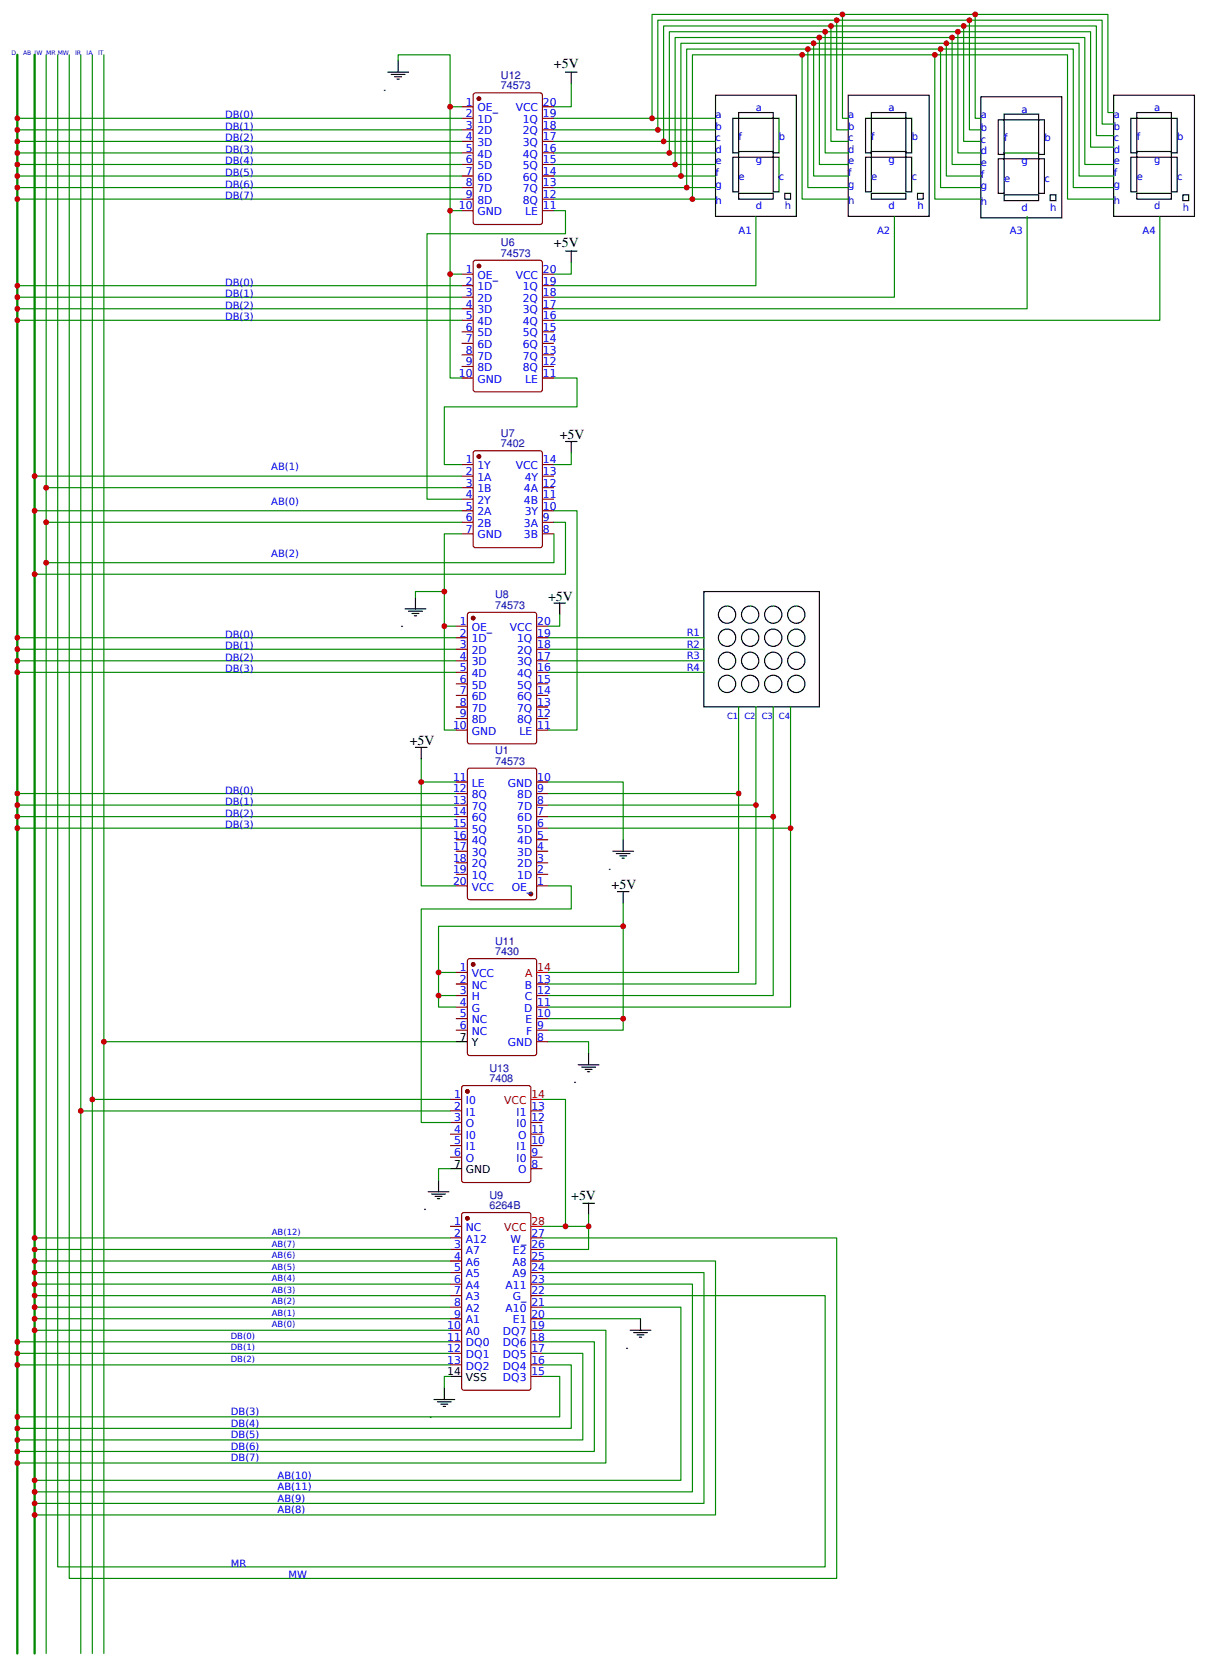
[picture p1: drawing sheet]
<svg xmlns="http://www.w3.org/2000/svg" width="276mm" height="382mm" viewBox="0 0 276 382" stroke-linecap="round" stroke-linejoin="round" font-family="sans-serif">
<g fill="none" stroke="#000" stroke-width=".26">
<path d="M88.9 16.5h4.8M89.7 17.1h3.2M90.5 17.6h1.6M91 18.1h.5M91.3 13.9v2.6M129.6 16.5h2.7M131 16.5v2.7M164 21.8h18.6v27.8h-18.6zM168 27.1h1.3v8h-1.3zM168 36h1.3v8h-1.3zM169.3 25.8h8v1.3h-8zM169.3 34.7h8v1.3h-8z"/>
<path d="M177.3 27.1h1.3v8h-1.3zM177.3 36h1.3v8h-1.3zM194.5 21.8h18.5v27.8h-18.5zM198.4 27.1h1.4v8h-1.4zM198.4 36h1.4v8h-1.4zM199.8 25.8h7.9v1.3h-7.9zM199.8 34.7h7.9v1.3h-7.9zM207.7 27.1h1.3v8h-1.3zM207.7 36h1.3v8h-1.3zM224.9 22.2h18.5v27.8h-18.5zM228.9 27.5h1.3v7.9h-1.3zM228.9 36.4h1.3v7.9h-1.3z"/>
<path d="M230.2 26.1h7.9v1.4h-7.9zM230.2 35.1h7.9v1.3h-7.9zM238.1 27.5h1.3v7.9h-1.3zM238.1 36.4h1.3v7.9h-1.3zM255.3 21.8h18.5v27.8h-18.5zM259.3 27.1h1.3v8h-1.3zM259.3 36h1.3v8h-1.3zM260.6 25.8h8v1.3h-8zM260.6 34.7h8v1.3h-8zM268.6 27.1h1.3v8h-1.3zM268.6 36h1.3v8h-1.3zM129.6 57.5h2.7"/>
<path d="M131 57.5v2.7M169.3 44.3h8v1.3h-8zM179.9 44.3h1.3v1.3h-1.3zM199.8 44.3h7.9v1.3h-7.9zM210.3 44.3h1.4v1.3h-1.4zM230.2 44.7h7.9v1.3h-7.9zM240.8 44.7h1.3v1.3h-1.3zM260.6 44.3h8v1.3h-8zM271.2 44.7h1.3v1.3h-1.3zM129.6 101.2h2.7M131 101.2v2.6M92.9 139.6h4.7"/>
<path d="M95.2 136.9v2.7M127 138.2h2.6M128.3 138.2v2.7M161.4 135.6h26.5v26.5h-26.5zM93.7 140.1h3.1M94.5 140.6h1.5M95 141.2h.5M95.2 171.3h2.7M96.6 171.3v2.7M140.5 195.1h4.8M141.3 195.7h3.2M142.1 196.2h1.6"/>
<path d="M142.6 196.7h.5M142.9 192.5v2.6M141.6 204.4h2.6M142.9 204.4v2.6M104.5 238.8h2.7M132.6 244.1h4.7M133.3 244.6h3.2M134.1 245.1h1.6M134.7 245.7h.5M134.9 241.4v2.7M98.2 273.2h4.7M99 273.7h3.1"/>
<path d="M99.7 274.2h1.6M100.3 274.8h.5M100.5 270.5v2.7M103.2 267.9h2.6M133.6 275.8h2.7M134.9 275.8v2.7M101.9 318.2v2.6M103.2 315.5h2.6M144.5 304.9h4.7M145.3 305.5h3.1M146 306h1.6M146.6 306.5h.5"/>
<path d="M146.8 302.3v2.6M99.5 320.8h4.7M100.3 321.3h3.2M101.1 321.9h1.6M101.6 322.4h.5"/>
<circle cx="166.7" cy="140.9" r="1.98"/>
<circle cx="166.7" cy="151.5" r="1.98"/>
<circle cx="166.7" cy="146.2" r="1.98"/>
<circle cx="166.7" cy="156.8" r="1.98"/>
<circle cx="172" cy="156.8" r="1.98"/>
<circle cx="172" cy="151.5" r="1.98"/>
<circle cx="172" cy="140.9" r="1.98"/>
<circle cx="172" cy="146.2" r="1.98"/>
<circle cx="177.3" cy="151.5" r="1.98"/>
<circle cx="177.3" cy="146.2" r="1.98"/>
<circle cx="177.3" cy="156.8" r="1.98"/>
<circle cx="177.3" cy="140.9" r="1.98"/>
<circle cx="182.6" cy="140.9" r="1.98"/>
<circle cx="182.6" cy="151.5" r="1.98"/>
<circle cx="182.6" cy="146.2" r="1.98"/>
<circle cx="182.6" cy="156.8" r="1.98"/>
</g>
<g fill="none" stroke="#080" stroke-width=".26">
<path d="M10.6 12.6v366.4M13.2 12.6v346.6h176v-62.2h-64.8M15.9 12.6v349.2h175.9v-78h-67.4M18.5 12.6v366.4M21.2 12.6v366.4M23.8 12.6v366.4M91.3 13.9v-1.3h11.9v35.7h2.6M131 19.2v5.3h-4M183.9 12.6v33h10.6M185.2 11.2v31.8h9.3M186.5 9.9v30.4h8M187.9 8.6v29.1h6.6"/>
<path d="M189.2 7.3v27.8h5.3M190.5 6v26.4h4M191.8 4.6v25.2h2.7M193.1 3.3v23.8h1.4M214.3 12.6v33h10.6M215.6 11.2v31.8h9.3M217 9.9v30.4h7.9M218.3 8.6v29.1h6.6M219.6 7.3v27.8h5.3M220.9 6v26.4h4M222.2 4.6v25.2h2.7M223.6 3.3v23.8h1.3"/>
<path d="M4 35.1h101.8M4 37.7h101.8M4 32.4h101.8M4 29.8h101.8M4 27.1h101.8M103.2 24.5h2.6M127 35.1h37M127 37.7h37M127 32.4h37M127 29.8h37M127 27.1h37M154.8 37.7v-29.1h93.9v29.1h6.6"/>
<path d="M255.3 28.4h-2.6v-23.8h-101.9v25.2M255.3 31.1h-3.9v-25.1h-99.3v26.4M255.3 33.7h-5.3v-26.4h-96.5v27.8M255.3 25.8h-1.3v-22.5h-104.5v23.8M4 45.6h101.8M4 43h101.8M4 40.3h101.8M103.2 48.3v38.4h2.6M127 48.3h2.6v5.3h-31.7v60.8h7.9M127 45.6h37M127 43h37M127 40.3h37"/>
<path d="M156.1 40.3v-30.4h91.3v30.4h7.9M157.4 43v-31.8h88.7v31.8h9.2M158.7 45.6v-33h86v33h10.6M173.3 49.6v15.9h-46.3M205.1 49.6v18.5h-78.1M235.5 49.6v21.2h-108.5M265.9 49.6v23.8h-138.9M4 65.5h101.8M4 68.1h101.8M4 70.8h101.8M4 73.4h101.8M103.2 62.8h2.6"/>
<path d="M131 60.2v2.6h-4M127 86.7h5.3v6.6h-30.4v13.2h3.9M7.9 109.1h97.9M7.9 117.1h97.9M10.6 111.8h95.2M10.6 119.7h95.2M127 119.7h2.6v11.9h-121.7M127 117.1h5.3v50.2h-6.6M131 103.8v2.7h-4M95.2 136.9v-1.3h6.7v31.7h2.6M105.8 122.4h-3.9v13.2M127 122.4v6.6h-116.4"/>
<path d="M4 154.1h100.5M4 151.5h100.5M4 148.8h100.5M4 146.2h100.5M101.9 143.5h2.6M125.7 154.1h35.7M125.7 151.5h35.7M125.7 148.8h35.7M125.7 146.2h35.7M128.3 140.9v2.6h-2.6M96.6 174v29.1h7.9M96.6 179.3h7.9"/>
<path d="M125.7 179.3h17.2v13.2M169.3 162.1v19.8h-43.6M173.3 162.1v22.4h-47.6M177.3 162.1v25.1h-51.6M181.2 162.1v27.7h-55.5M4 181.9h100.5M4 184.5h100.5M4 187.2h100.5M4 189.8h100.5M169.3 181.9v41h-43.6M173.3 184.5v41.1h-47.6M177.3 187.2v41h-51.6"/>
<path d="M181.2 189.8v41h-55.5M125.7 203.1h5.3v5.3h-34.4v48.9h6.6M142.9 207v26.5h-17.2M142.9 212.3h-42.4v18.5h4M23.8 238.8h80.7M100.5 228.2h4M100.5 222.9h4M125.7 238.8h9.2v2.6M142.9 233.5v2.6h-17.2M18.5 254.7h84.7M21.2 252h82M124.4 252h5.2v29.1"/>
<path d="M103.2 267.9h-2.7v2.6M134.9 278.5v2.6h-10.5M7.9 283.8h95.3M7.9 286.4h95.3M7.9 289.1h95.3M7.9 291.7h95.3M7.9 294.3h95.3M7.9 297h95.3M7.9 299.6h95.3M124.4 299.6h31.7v39.7h-148.2M124.4 294.3h34.3v47.7h-150.8M124.4 291.7h37v52.9h-153.5"/>
<path d="M124.4 289.1h39.6v58.2h-156.1M134.9 281.1v5.3h-10.5M4 307.6h99.2M4 310.2h99.2M4 312.9h99.2M7.9 302.3h95.3M7.9 304.9h95.3M103.2 315.5h-1.3v2.7M124.4 315.5h3.9v9.3h-124.3M124.4 312.9h6.6v14.5h-127M124.4 310.2h9.2v19.9h-129.6M124.4 307.6h11.9v25.1h-132.3"/>
<path d="M124.4 304.9h14.5v30.5h-134.9M124.4 302.3h22.4"/>
</g>
<g fill="#800" stroke="#800" stroke-width=".26">
<circle cx="107.2" cy="279.3" r=".4"/>
<circle cx="109.8" cy="22.6" r=".4"/>
<circle cx="109.8" cy="61" r=".4"/>
<circle cx="109.8" cy="104.6" r=".4"/>
<circle cx="108.5" cy="141.7" r=".4"/>
<circle cx="107.2" cy="250.2" r=".4"/>
<circle cx="108.5" cy="221.1" r=".4"/>
<circle cx="121.7" cy="204.9" r=".4"/>
</g>
<g fill="none" stroke="#800" stroke-width=".26">
<path d="M105.8 24.5h2.7M105.8 27.1h2.7M105.8 29.8h2.7M105.8 32.4h2.7M105.8 35.1h2.7M105.8 37.7h2.7M108.6 21.6l.4-.3h14.8l.5 .3 .1 29.3-.3 .5-15.1 .1-.4-.3zM124.4 24.5h2.6M124.4 27.1h2.6M124.4 29.8h2.6M124.4 32.4h2.6M124.4 35.1h2.6"/>
<path d="M124.4 37.7h2.6M105.8 40.3h2.7M105.8 43h2.7M105.8 45.6h2.7M105.8 48.3h2.7M108.6 59.9l.4-.2h14.8l.5 .2 .1 29.4-.3 .5h-15.1l-.4-.2zM124.4 40.3h2.6M124.4 43h2.6M124.4 45.6h2.6M124.4 48.3h2.6M105.8 62.8h2.7M105.8 65.5h2.7"/>
<path d="M105.8 68.1h2.7M105.8 70.8h2.7M105.8 73.4h2.7M105.8 76.1h2.7M105.8 78.7h2.7M124.4 62.8h2.6M124.4 65.5h2.6M124.4 68.1h2.6M124.4 70.8h2.6M124.4 73.4h2.6M124.4 76.1h2.6M124.4 78.7h2.6"/>
<path d="M105.8 81.4h2.7M105.8 84h2.7M105.8 86.7h2.7M124.4 81.4h2.6M124.4 84h2.6M124.4 86.7h2.6M105.8 106.5h2.7M105.8 109.1h2.7M105.8 111.8h2.7M105.8 114.4h2.7M105.8 117.1h2.7M105.8 119.7h2.7"/>
<path d="M108.6 103.6l.4-.3h14.8l.5 .3 .1 21.4-.3 .5h-15.1l-.4-.2zM124.4 106.5h2.6M124.4 109.1h2.6M124.4 111.8h2.6M124.4 114.4h2.6M124.4 117.1h2.6M124.4 119.7h2.6M105.8 122.4h2.7M124.4 122.4h2.6M104.5 143.5h2.7M104.5 146.2h2.7M104.5 148.8h2.7"/>
<path d="M104.5 151.5h2.7M104.5 154.1h2.7M104.5 156.8h2.7M104.5 159.4h2.7M107.2 140.6l.5-.2h14.8l.5 .2v29.4l-.2 .5h-15.1l-.5-.2zM123 143.5h2.7M123 146.2h2.7M123 148.8h2.7M123 151.5h2.7M123 154.1h2.7M123 156.8h2.7M123 159.4h2.7"/>
<path d="M104.5 162.1h2.7M104.5 164.7h2.7M104.5 167.3h2.7M104.5 179.3h2.7M107.2 176.3l.5-.2h14.8l.5 .2v29.4l-.2 .5h-15.1l-.5-.2zM123 162.1h2.7M123 164.7h2.7M123 167.3h2.7M123 179.3h2.7M104.5 197.8h2.7M104.5 195.1h2.7M104.5 192.5h2.7"/>
<path d="M104.5 189.8h2.7M104.5 187.2h2.7M104.5 184.5h2.7M104.5 181.9h2.7M123 197.8h2.7M123 195.1h2.7M123 192.5h2.7M123 189.8h2.7M123 187.2h2.7M123 184.5h2.7M123 181.9h2.7M104.5 203.1h2.7"/>
<path d="M104.5 200.4h2.7M107.4 219.8l15.1-.1 .5 .3v21.4l-.2 .5-15.1 .1-.5-.3v-21.4zM123 203.1h2.7M123 200.4h2.7M104.5 222.9h2.7M104.5 225.6h2.7M104.5 228.2h2.7M104.5 230.8h2.7M104.5 233.5h2.7M104.5 236.1h2.7M123 225.6h2.7M123 228.2h2.7"/>
<path d="M123 230.8h2.7M123 233.5h2.7M123 236.1h2.7M123 238.8h2.7M103.2 252h2.6M103.2 254.7h2.6M103.2 257.3h2.6M103.2 260h2.6M106.1 248.9l15.1-.1 .4 .3 .1 21.4-.3 .5-15 .1-.5-.3-.1-21.4zM121.7 254.7h2.7M121.7 257.3h2.7M121.7 260h2.7"/>
<path d="M103.2 262.6h2.6M103.2 265.2h2.6M106.1 278l15.1-.1 .4 .3 .1 40-.3 .4-15 .1-.5-.3-.1-39.9zM121.7 262.6h2.7M121.7 265.2h2.7M121.7 267.9h2.7M103.2 281.1h2.6M103.2 283.8h2.6M103.2 286.4h2.6M103.2 289.1h2.6M103.2 291.7h2.6M103.2 294.3h2.6"/>
<path d="M103.2 297h2.6M103.2 299.6h2.6M121.7 283.8h2.7M121.7 286.4h2.7M121.7 289.1h2.7M121.7 291.7h2.7M121.7 294.3h2.7M121.7 297h2.7M121.7 299.6h2.7M103.2 302.3h2.6M103.2 304.9h2.6M103.2 307.6h2.6"/>
<path d="M103.2 310.2h2.6M103.2 312.9h2.6M121.7 302.3h2.7M121.7 304.9h2.7M121.7 307.6h2.7M121.7 310.2h2.7M121.7 312.9h2.7M121.7 315.5h2.7"/>
</g>
<path d="M123 222.9h2.7M121.7 252h2.7M121.7 281.1h2.7" fill="none" stroke="#f00" stroke-width=".26"/>
<path d="M4 12.6v366.4M7.9 12.6v366.4" fill="none" stroke="#080" stroke-width=".53"/>
<g fill="#c00">
<circle cx="96.6" cy="179.3" r=".66"/>
<circle cx="142.9" cy="212.3" r=".66"/>
<circle cx="142.9" cy="233.5" r=".66"/>
<circle cx="169.3" cy="181.9" r=".66"/>
<circle cx="173.3" cy="184.5" r=".66"/>
<circle cx="181.2" cy="189.8" r=".66"/>
<circle cx="177.3" cy="187.2" r=".66"/>
<circle cx="100.5" cy="228.2" r=".66"/>
<circle cx="101.9" cy="143.5" r=".66"/>
<circle cx="103.2" cy="62.8" r=".66"/>
<circle cx="103.2" cy="48.3" r=".66"/>
<circle cx="100.5" cy="222.9" r=".66"/>
<circle cx="23.8" cy="238.8" r=".66"/>
<circle cx="101.9" cy="135.6" r=".66"/>
<circle cx="21.2" cy="252" r=".66"/>
<circle cx="191.8" cy="4.6" r=".66"/>
<circle cx="190.5" cy="6" r=".66"/>
<circle cx="193.1" cy="3.3" r=".66"/>
<circle cx="223.6" cy="3.3" r=".66"/>
<circle cx="7.9" cy="347.3" r=".66"/>
<circle cx="7.9" cy="342" r=".66"/>
<circle cx="215.6" cy="11.2" r=".66"/>
<circle cx="218.3" cy="8.6" r=".66"/>
<circle cx="219.6" cy="7.3" r=".66"/>
<circle cx="220.9" cy="6" r=".66"/>
<circle cx="222.3" cy="4.6" r=".66"/>
<circle cx="7.9" cy="304.9" r=".66"/>
<circle cx="7.9" cy="299.6" r=".66"/>
<circle cx="7.9" cy="294.3" r=".66"/>
<circle cx="7.9" cy="289.1" r=".66"/>
<circle cx="7.9" cy="283.8" r=".66"/>
<circle cx="7.9" cy="286.4" r=".66"/>
<circle cx="7.9" cy="291.7" r=".66"/>
<circle cx="7.9" cy="297" r=".66"/>
<circle cx="7.9" cy="302.3" r=".66"/>
<circle cx="217" cy="9.9" r=".66"/>
<circle cx="214.3" cy="12.6" r=".66"/>
<circle cx="7.9" cy="339.3" r=".66"/>
<circle cx="7.9" cy="344.6" r=".66"/>
<circle cx="149.5" cy="27.1" r=".66"/>
<circle cx="150.8" cy="29.8" r=".66"/>
<circle cx="189.2" cy="7.3" r=".66"/>
<circle cx="152.1" cy="32.4" r=".66"/>
<circle cx="187.9" cy="8.6" r=".66"/>
<circle cx="153.5" cy="35.1" r=".66"/>
<circle cx="186.5" cy="9.9" r=".66"/>
<circle cx="154.8" cy="37.7" r=".66"/>
<circle cx="185.2" cy="11.2" r=".66"/>
<circle cx="156.1" cy="40.3" r=".66"/>
<circle cx="183.9" cy="12.6" r=".66"/>
<circle cx="157.4" cy="43" r=".66"/>
<circle cx="158.8" cy="45.6" r=".66"/>
<circle cx="103.2" cy="24.5" r=".66"/>
<circle cx="7.9" cy="131.6" r=".66"/>
<circle cx="10.6" cy="129" r=".66"/>
<circle cx="10.6" cy="119.7" r=".66"/>
<circle cx="7.9" cy="117.1" r=".66"/>
<circle cx="10.6" cy="111.8" r=".66"/>
<circle cx="7.9" cy="109.1" r=".66"/>
<circle cx="18.5" cy="254.7" r=".66"/>
<circle cx="129.6" cy="281.1" r=".66"/>
<circle cx="134.9" cy="281.1" r=".66"/>
<circle cx="4" cy="189.8" r=".66"/>
<circle cx="4" cy="187.2" r=".66"/>
<circle cx="4" cy="184.5" r=".66"/>
<circle cx="4" cy="181.9" r=".66"/>
<circle cx="4" cy="154.1" r=".66"/>
<circle cx="4" cy="151.5" r=".66"/>
<circle cx="4" cy="148.8" r=".66"/>
<circle cx="4" cy="146.2" r=".66"/>
<circle cx="4" cy="73.4" r=".66"/>
<circle cx="4" cy="70.8" r=".66"/>
<circle cx="4" cy="68.1" r=".66"/>
<circle cx="4" cy="65.5" r=".66"/>
<circle cx="4" cy="335.4" r=".66"/>
<circle cx="4" cy="332.7" r=".66"/>
<circle cx="4" cy="330.1" r=".66"/>
<circle cx="4" cy="327.4" r=".66"/>
<circle cx="4" cy="324.8" r=".66"/>
<circle cx="4" cy="312.9" r=".66"/>
<circle cx="4" cy="310.2" r=".66"/>
<circle cx="4" cy="307.6" r=".66"/>
<circle cx="4" cy="45.6" r=".66"/>
<circle cx="4" cy="43" r=".66"/>
<circle cx="4" cy="40.3" r=".66"/>
<circle cx="4" cy="37.7" r=".66"/>
<circle cx="4" cy="35.1" r=".66"/>
<circle cx="4" cy="32.4" r=".66"/>
<circle cx="4" cy="29.8" r=".66"/>
<circle cx="4" cy="27.1" r=".66"/>
</g>
<g font-size="3.2">
<text x="127" y="15.7">+5V</text>
<text x="87.8" y="20.8">.</text>
<text x="127" y="56.7">+5V</text>
<text x="128.3" y="100.7">+5V</text>
<text x="125.7" y="137.7">+5V</text>
<text x="91.8" y="143.8">.</text>
<text x="93.9" y="170.8">+5V</text>
<text x="139.4" y="199.4">.</text>
<text x="140.2" y="203.9">+5V</text>
<text x="131.5" y="248.3">.</text>
<text x="131" y="275">+5V</text>
<text x="97.1" y="277.4">.</text>
<text x="143.4" y="309.2">.</text>
<text x="98.4" y="325">.</text>
</g>
<g font-size="2.5" fill="#000080">
<text x="114.8" y="20.5">74573</text>
<text x="114.8" y="18.1">U12</text>
<text x="114.8" y="58.9">74573</text>
<text x="114.8" y="56.5">U6</text>
<text x="114.8" y="100.1">U7</text>
<text x="114.8" y="102.5">7402</text>
<text x="113.5" y="137.2">U8</text>
<text x="113.5" y="139.6">74573</text>
<text x="113.5" y="172.9">U1</text>
<text x="113.5" y="175.3">74573</text>
<text x="113.5" y="218.9">7430</text>
<text x="113.5" y="216.6">U11</text>
<text x="112.2" y="245.6">U13</text>
<text x="112.2" y="248">7408</text>
<text x="112.2" y="274.8">U9</text>
<text x="112.2" y="277.2">6264B</text>
</g>
<g font-size="2.5" fill="#00f">
<text x="106.8" y="24.2">1</text>
<text x="106.8" y="26.9">2</text>
<text x="106.8" y="29.5">3</text>
<text x="109.5" y="25.5">OE_</text>
<text x="109.5" y="28.2">1D</text>
<text x="118.2" y="25.5">VCC</text>
<text x="119.9" y="28.2">1Q</text>
<text x="124.5" y="29.5">18</text>
<text x="124.5" y="26.9">19</text>
<text x="124.5" y="24.2">20</text>
<text x="106.8" y="32.1">4</text>
<text x="106.8" y="34.8">5</text>
<text x="109.5" y="30.8">2D</text>
<text x="109.5" y="33.5">3D</text>
<text x="119.9" y="33.5">3Q</text>
<text x="119.9" y="30.8">2Q</text>
<text x="124.5" y="34.8">16</text>
<text x="124.5" y="32.1">17</text>
<text x="106.8" y="37.4">6</text>
<text x="106.8" y="40.1">7</text>
<text x="109.5" y="36.1">4D</text>
<text x="109.5" y="38.8">5D</text>
<text x="109.5" y="41.4">6D</text>
<text x="119.9" y="41.4">6Q</text>
<text x="119.9" y="38.8">5Q</text>
<text x="119.9" y="36.1">4Q</text>
<text x="124.5" y="40.1">14</text>
<text x="124.5" y="37.4">15</text>
<text x="106.8" y="42.7">8</text>
<text x="106.8" y="45.4">9</text>
<text x="109.5" y="44.1">7D</text>
<text x="109.5" y="46.7">8D</text>
<text x="119.9" y="46.7">8Q</text>
<text x="119.9" y="44.1">7Q</text>
<text x="124.5" y="45.4">12</text>
<text x="124.5" y="42.7">13</text>
<text x="105.2" y="48">10</text>
<text x="109.5" y="49.3">GND</text>
<text x="120.4" y="49.3">LE</text>
<text x="124.5" y="48">11</text>
<text x="106.8" y="62.6">1</text>
<text x="106.8" y="65.2">2</text>
<text x="109.5" y="63.9">OE_</text>
<text x="118.2" y="63.9">VCC</text>
<text x="124.5" y="65.2">19</text>
<text x="124.5" y="62.6">20</text>
<text x="106.8" y="67.9">3</text>
<text x="106.8" y="70.5">4</text>
<text x="109.5" y="66.5">1D</text>
<text x="109.5" y="69.2">2D</text>
<text x="109.5" y="71.8">3D</text>
<text x="119.9" y="71.8">3Q</text>
<text x="119.9" y="69.2">2Q</text>
<text x="119.9" y="66.5">1Q</text>
<text x="124.5" y="70.5">17</text>
<text x="124.5" y="67.9">18</text>
<text x="106.8" y="73.2">5</text>
<text x="106.8" y="75.8">6</text>
<text x="109.5" y="74.5">4D</text>
<text x="109.5" y="77.1">5D</text>
<text x="119.9" y="77.1">5Q</text>
<text x="119.9" y="74.5">4Q</text>
<text x="124.5" y="75.8">15</text>
<text x="124.5" y="73.2">16</text>
<text x="106.8" y="78.4">7</text>
<text x="106.8" y="81.1">8</text>
<text x="106.8" y="83.7">9</text>
<text x="109.5" y="79.8">6D</text>
<text x="109.5" y="82.4">7D</text>
<text x="119.9" y="82.4">7Q</text>
<text x="119.9" y="79.8">6Q</text>
<text x="124.5" y="83.7">12</text>
<text x="124.5" y="81.1">13</text>
<text x="124.5" y="78.4">14</text>
<text x="105.2" y="86.4">10</text>
<text x="109.5" y="85.1">8D</text>
<text x="109.5" y="87.7">GND</text>
<text x="119.9" y="85.1">8Q</text>
<text x="120.4" y="87.7">LE</text>
<text x="124.5" y="86.4">11</text>
<text x="106.8" y="106.2">1</text>
<text x="109.5" y="107.6">1Y</text>
<text x="118.2" y="107.6">VCC</text>
<text x="124.5" y="106.2">14</text>
<text x="106.8" y="108.9">2</text>
<text x="106.8" y="111.5">3</text>
<text x="109.5" y="110.2">1A</text>
<text x="109.5" y="112.8">1B</text>
<text x="120.1" y="112.8">4A</text>
<text x="120.3" y="110.2">4Y</text>
<text x="124.5" y="111.5">12</text>
<text x="124.5" y="108.9">13</text>
<text x="106.8" y="114.2">4</text>
<text x="106.8" y="116.8">5</text>
<text x="106.8" y="119.5">6</text>
<text x="109.5" y="115.5">2Y</text>
<text x="109.5" y="118.1">2A</text>
<text x="120.1" y="115.5">4B</text>
<text x="120.3" y="118.1">3Y</text>
<text x="124.5" y="119.5">9</text>
<text x="124.5" y="116.8">10</text>
<text x="124.5" y="114.2">11</text>
<text x="106.8" y="122.1">7</text>
<text x="109.5" y="120.8">2B</text>
<text x="109.5" y="123.4">GND</text>
<text x="120.1" y="123.4">3B</text>
<text x="120.1" y="120.8">3A</text>
<text x="124.5" y="122.1">8</text>
<text x="105.5" y="143.3">1</text>
<text x="123.2" y="143.3">20</text>
<text x="105.5" y="145.9">2</text>
<text x="105.5" y="148.6">3</text>
<text x="108.1" y="144.6">OE_</text>
<text x="108.1" y="147.2">1D</text>
<text x="108.1" y="149.9">2D</text>
<text x="116.9" y="144.6">VCC</text>
<text x="118.5" y="149.9">2Q</text>
<text x="118.5" y="147.2">1Q</text>
<text x="123.2" y="148.6">18</text>
<text x="123.2" y="145.9">19</text>
<text x="105.5" y="151.2">4</text>
<text x="105.5" y="153.9">5</text>
<text x="108.1" y="152.5">3D</text>
<text x="108.1" y="155.2">4D</text>
<text x="118.5" y="155.2">4Q</text>
<text x="118.5" y="152.5">3Q</text>
<text x="123.2" y="153.9">16</text>
<text x="123.2" y="151.2">17</text>
<text x="105.5" y="156.5">6</text>
<text x="105.5" y="159.1">7</text>
<text x="105.5" y="161.8">8</text>
<text x="108.1" y="157.8">5D</text>
<text x="108.1" y="160.5">6D</text>
<text x="118.5" y="160.5">6Q</text>
<text x="118.5" y="157.8">5Q</text>
<text x="123.2" y="161.8">13</text>
<text x="123.2" y="159.1">14</text>
<text x="123.2" y="156.5">15</text>
<text x="103.9" y="167.1">10</text>
<text x="105.5" y="164.4">9</text>
<text x="108.1" y="163.1">7D</text>
<text x="108.1" y="165.8">8D</text>
<text x="118.5" y="165.8">8Q</text>
<text x="118.5" y="163.1">7Q</text>
<text x="123.2" y="167.1">11</text>
<text x="123.2" y="164.4">12</text>
<text x="108.1" y="168.4">GND</text>
<text x="119.1" y="168.4">LE</text>
<text x="103.9" y="179">11</text>
<text x="123.2" y="179">10</text>
<text x="103.9" y="181.6">12</text>
<text x="103.9" y="184.3">13</text>
<text x="108.1" y="180.3">LE</text>
<text x="108.1" y="183">8Q</text>
<text x="108.1" y="185.6">7Q</text>
<text x="116.4" y="180.3">GND</text>
<text x="118.6" y="185.6">7D</text>
<text x="118.6" y="183">8D</text>
<text x="123.2" y="184.3">8</text>
<text x="123.2" y="181.6">9</text>
<text x="103.9" y="186.9">14</text>
<text x="103.9" y="189.6">15</text>
<text x="108.1" y="188.3">6Q</text>
<text x="108.1" y="190.9">5Q</text>
<text x="118.6" y="190.9">5D</text>
<text x="118.6" y="188.3">6D</text>
<text x="123.2" y="189.6">6</text>
<text x="123.2" y="186.9">7</text>
<text x="103.9" y="192.2">16</text>
<text x="103.9" y="194.9">17</text>
<text x="103.9" y="197.5">18</text>
<text x="108.1" y="193.5">4Q</text>
<text x="108.1" y="196.2">3Q</text>
<text x="118.6" y="196.2">3D</text>
<text x="118.6" y="193.5">4D</text>
<text x="123.2" y="197.5">3</text>
<text x="123.2" y="194.9">4</text>
<text x="123.2" y="192.2">5</text>
<text x="103.9" y="200.2">19</text>
<text x="103.9" y="202.8">20</text>
<text x="108.1" y="198.8">2Q</text>
<text x="108.1" y="201.5">1Q</text>
<text x="118.6" y="201.5">1D</text>
<text x="118.6" y="198.8">2D</text>
<text x="123.2" y="202.8">1</text>
<text x="123.2" y="200.2">2</text>
<text x="108.1" y="204.1">VCC</text>
<text x="117.3" y="204.1">OE_</text>
<text x="105.5" y="222.6">1</text>
<text x="105.5" y="225.3">2</text>
<text x="105.5" y="227.9">3</text>
<text x="108.1" y="224">VCC</text>
<text x="108.1" y="226.6">NC</text>
<text x="120.4" y="226.6">B</text>
<text x="123.2" y="227.9">12</text>
<text x="123.2" y="225.3">13</text>
<text x="105.5" y="230.6">4</text>
<text x="105.5" y="233.2">5</text>
<text x="108.1" y="229.3">H</text>
<text x="108.1" y="231.9">G</text>
<text x="120.2" y="231.9">D</text>
<text x="120.3" y="229.3">C</text>
<text x="123.2" y="233.2">10</text>
<text x="123.2" y="230.6">11</text>
<text x="105.5" y="235.9">6</text>
<text x="108.1" y="234.6">NC</text>
<text x="108.1" y="237.2">NC</text>
<text x="116.4" y="239.8">GND</text>
<text x="120.5" y="234.6">E</text>
<text x="120.6" y="237.2">F</text>
<text x="123.2" y="238.5">8</text>
<text x="123.2" y="235.9">9</text>
<text x="104.1" y="251.8">1</text>
<text x="104.1" y="254.4">2</text>
<text x="104.1" y="257">3</text>
<text x="106.8" y="253.1">I0</text>
<text x="106.8" y="255.7">I1</text>
<text x="118.4" y="255.7">I1</text>
<text x="121.8" y="257">12</text>
<text x="121.8" y="254.4">13</text>
<text x="104.1" y="259.7">4</text>
<text x="104.1" y="262.3">5</text>
<text x="106.8" y="258.4">O</text>
<text x="106.8" y="261">I0</text>
<text x="106.8" y="263.7">I1</text>
<text x="118.4" y="263.7">I1</text>
<text x="118.4" y="258.4">I0</text>
<text x="118.8" y="261">O</text>
<text x="121.8" y="262.3">10</text>
<text x="121.8" y="259.7">11</text>
<text x="104.1" y="265">6</text>
<text x="106.8" y="266.3">O</text>
<text x="118.4" y="266.3">I0</text>
<text x="118.8" y="268.9">O</text>
<text x="121.8" y="267.6">8</text>
<text x="121.8" y="265">9</text>
<text x="104.1" y="280.9">1</text>
<text x="104.1" y="283.5">2</text>
<text x="104.1" y="286.1">3</text>
<text x="106.8" y="282.2">NC</text>
<text x="106.8" y="284.8">A12</text>
<text x="106.8" y="287.5">A7</text>
<text x="117.1" y="284.8">W_</text>
<text x="117.6" y="287.5">E2</text>
<text x="121.8" y="286.1">26</text>
<text x="121.8" y="283.5">27</text>
<text x="104.1" y="288.8">4</text>
<text x="104.1" y="291.4">5</text>
<text x="106.8" y="290.1">A6</text>
<text x="106.8" y="292.8">A5</text>
<text x="117.5" y="292.8">A9</text>
<text x="117.5" y="290.1">A8</text>
<text x="121.8" y="291.4">24</text>
<text x="121.8" y="288.8">25</text>
<text x="104.1" y="294.1">6</text>
<text x="104.1" y="296.7">7</text>
<text x="104.1" y="299.4">8</text>
<text x="106.8" y="295.4">A4</text>
<text x="106.8" y="298.1">A3</text>
<text x="115.9" y="295.4">A11</text>
<text x="117.6" y="298.1">G_</text>
<text x="121.8" y="299.4">21</text>
<text x="121.8" y="296.7">22</text>
<text x="121.8" y="294.1">23</text>
<text x="102.6" y="304.7">10</text>
<text x="104.1" y="302">9</text>
<text x="106.8" y="300.7">A2</text>
<text x="106.8" y="303.3">A1</text>
<text x="106.8" y="306">A0</text>
<text x="115.3" y="306">DQ7</text>
<text x="115.9" y="300.7">A10</text>
<text x="117.6" y="303.3">E1</text>
<text x="121.8" y="304.7">19</text>
<text x="121.8" y="302">20</text>
<text x="102.6" y="307.3">11</text>
<text x="102.6" y="310">12</text>
<text x="106.8" y="308.6">DQ0</text>
<text x="106.8" y="311.3">DQ1</text>
<text x="115.3" y="311.3">DQ5</text>
<text x="115.3" y="308.6">DQ6</text>
<text x="121.8" y="310">17</text>
<text x="121.8" y="307.3">18</text>
<text x="102.6" y="312.6">13</text>
<text x="106.8" y="313.9">DQ2</text>
<text x="115.3" y="316.6">DQ3</text>
<text x="115.3" y="313.9">DQ4</text>
<text x="121.8" y="315.3">15</text>
<text x="121.8" y="312.6">16</text>
</g>
<g font-size="2.5" fill="#f00">
<text x="120.4" y="224">A</text>
<text x="123.2" y="222.6">14</text>
<text x="121.8" y="251.8">14</text>
<text x="115.6" y="253.1">VCC</text>
<text x="121.8" y="280.9">28</text>
<text x="115.6" y="282.2">VCC</text>
</g>
<g font-size="2.5">
<text x="105.5" y="238.5">7</text>
<text x="108.1" y="239.8">Y</text>
<text x="104.1" y="267.6">7</text>
<text x="106.8" y="268.9">GND</text>
<text x="102.6" y="315.3">14</text>
<text x="106.8" y="316.6">VSS</text>
</g>
<g font-size="2.3" fill="#00f">
<text x="51.6" y="29.8">DB(1)</text>
<text x="51.6" y="27.1">DB(0)</text>
<text x="164" y="27.1">a</text>
<text x="164" y="29.8">b</text>
<text x="173.3" y="25.4">a</text>
<text x="194.5" y="27.1">a</text>
<text x="194.5" y="29.8">b</text>
<text x="203.7" y="25.4">a</text>
<text x="224.9" y="27.1">a</text>
<text x="234.2" y="25.8">a</text>
<text x="255.3" y="27.1">a</text>
<text x="255.3" y="29.8">b</text>
<text x="264.6" y="25.4">a</text>
<text x="51.6" y="32.4">DB(2)</text>
<text x="51.6" y="35.1">DB(3)</text>
<text x="164" y="32.4">c</text>
<text x="164" y="35.1">d</text>
<text x="169.3" y="32.1">f</text>
<text x="178.6" y="32.1">b</text>
<text x="194.5" y="32.4">c</text>
<text x="194.5" y="35.1">d</text>
<text x="199.8" y="32.1">f</text>
<text x="209" y="32.1">b</text>
<text x="224.9" y="30.1">b</text>
<text x="224.9" y="32.8">c</text>
<text x="224.9" y="35.4">d</text>
<text x="230.2" y="32.4">f</text>
<text x="239.4" y="32.4">b</text>
<text x="255.3" y="32.4">c</text>
<text x="255.3" y="35.1">d</text>
<text x="260.6" y="32.1">f</text>
<text x="269.9" y="32.1">b</text>
<text x="51.6" y="37.7">DB(4)</text>
<text x="51.6" y="40.3">DB(5)</text>
<text x="164" y="37.7">e</text>
<text x="164" y="40.3">f</text>
<text x="169.3" y="41.3">e</text>
<text x="173.3" y="37.4">g</text>
<text x="178.6" y="41.3">c</text>
<text x="194.5" y="37.7">e</text>
<text x="194.5" y="40.3">f</text>
<text x="199.8" y="41.3">e</text>
<text x="203.7" y="37.4">g</text>
<text x="209" y="41.3">c</text>
<text x="224.9" y="38.1">e</text>
<text x="224.9" y="40.7">f</text>
<text x="230.2" y="41.7">e</text>
<text x="234.2" y="37.7">g</text>
<text x="239.4" y="41.7">c</text>
<text x="255.3" y="37.7">e</text>
<text x="255.3" y="40.3">f</text>
<text x="260.6" y="41.3">e</text>
<text x="264.6" y="37.4">g</text>
<text x="269.9" y="41.3">c</text>
<text x="51.6" y="43">DB(6)</text>
<text x="51.6" y="45.6">DB(7)</text>
<text x="164" y="43">g</text>
<text x="164" y="46.7">h</text>
<text x="173.3" y="47.9">d</text>
<text x="179.9" y="47.9">h</text>
<text x="194.5" y="43">g</text>
<text x="194.5" y="46.7">h</text>
<text x="203.7" y="47.9">d</text>
<text x="210.3" y="47.9">h</text>
<text x="224.9" y="43.3">g</text>
<text x="224.9" y="47">h</text>
<text x="255.3" y="43">g</text>
<text x="255.3" y="46.7">h</text>
<text x="264.6" y="47.9">d</text>
<text x="169.3" y="53.6">A1</text>
<text x="201.1" y="53.6">A2</text>
<text x="231.5" y="53.6">A3</text>
<text x="234.2" y="48.3">d</text>
<text x="240.8" y="48.3">h</text>
<text x="261.9" y="53.6">A4</text>
<text x="271.2" y="48.3">h</text>
<text x="51.6" y="65.5">DB(0)</text>
<text x="51.6" y="68.1">DB(1)</text>
<text x="51.6" y="70.8">DB(2)</text>
<text x="51.6" y="73.4">DB(3)</text>
<text x="62.2" y="107.8">AB(1)</text>
<text x="62.2" y="115.8">AB(0)</text>
<text x="62.2" y="127.7">AB(2)</text>
<text x="51.6" y="148.8">DB(1)</text>
<text x="51.6" y="146.2">DB(0)</text>
<text x="157.4" y="145.8">R1</text>
<text x="157.4" y="148.5">R2</text>
<text x="51.6" y="151.5">DB(2)</text>
<text x="51.6" y="154.1">DB(3)</text>
<text x="157.4" y="151.1">R3</text>
<text x="157.4" y="153.8">R4</text>
<text x="51.6" y="184.5">DB(1)</text>
<text x="51.6" y="181.9">DB(0)</text>
<text x="51.6" y="187.2">DB(2)</text>
<text x="51.6" y="189.8">DB(3)</text>
<text x="52.9" y="324.4">DB(3)</text>
<text x="52.9" y="327">DB(4)</text>
<text x="52.9" y="329.7">DB(5)</text>
<text x="52.9" y="332.3">DB(6)</text>
<text x="52.9" y="335">DB(7)</text>
<text x="63.6" y="338.9">AB(10)</text>
<text x="63.6" y="341.6">AB(11)</text>
<text x="63.6" y="344.2">AB(9)</text>
<text x="63.6" y="346.9">AB(8)</text>
<text x="52.9" y="359.2">MR</text>
<text x="66.1" y="361.8">MW</text>
</g>
<g font-size="1.9" fill="#00f">
<text x="166.7" y="164.7">C1</text>
<text x="170.7" y="164.8">C2</text>
<text x="174.6" y="164.8">C3</text>
<text x="178.6" y="164.8">C4</text>
<text x="62.3" y="285.8">AB(7)</text>
<text x="62.3" y="283.1">AB(12)</text>
<text x="62.3" y="288.4">AB(6)</text>
<text x="62.3" y="291">AB(5)</text>
<text x="62.3" y="293.7">AB(4)</text>
<text x="62.3" y="296.3">AB(3)</text>
<text x="62.3" y="299">AB(2)</text>
<text x="62.3" y="301.6">AB(1)</text>
<text x="62.3" y="304.3">AB(0)</text>
<text x="52.9" y="309.6">DB(1)</text>
<text x="52.9" y="306.9">DB(0)</text>
<text x="52.9" y="312.2">DB(2)</text>
</g>
<g font-size="1.4" fill="#00f">
<text x="2.6" y="12.6">D</text>
<text x="5.3" y="12.6">AB</text>
<text x="7.9" y="12.6">IW</text>
<text x="10.6" y="12.6">MR MW</text>
<text x="17.2" y="12.6">IR</text>
<text x="19.8" y="12.6">IA</text>
<text x="22.5" y="12.6">IT</text>
</g>
</svg>
